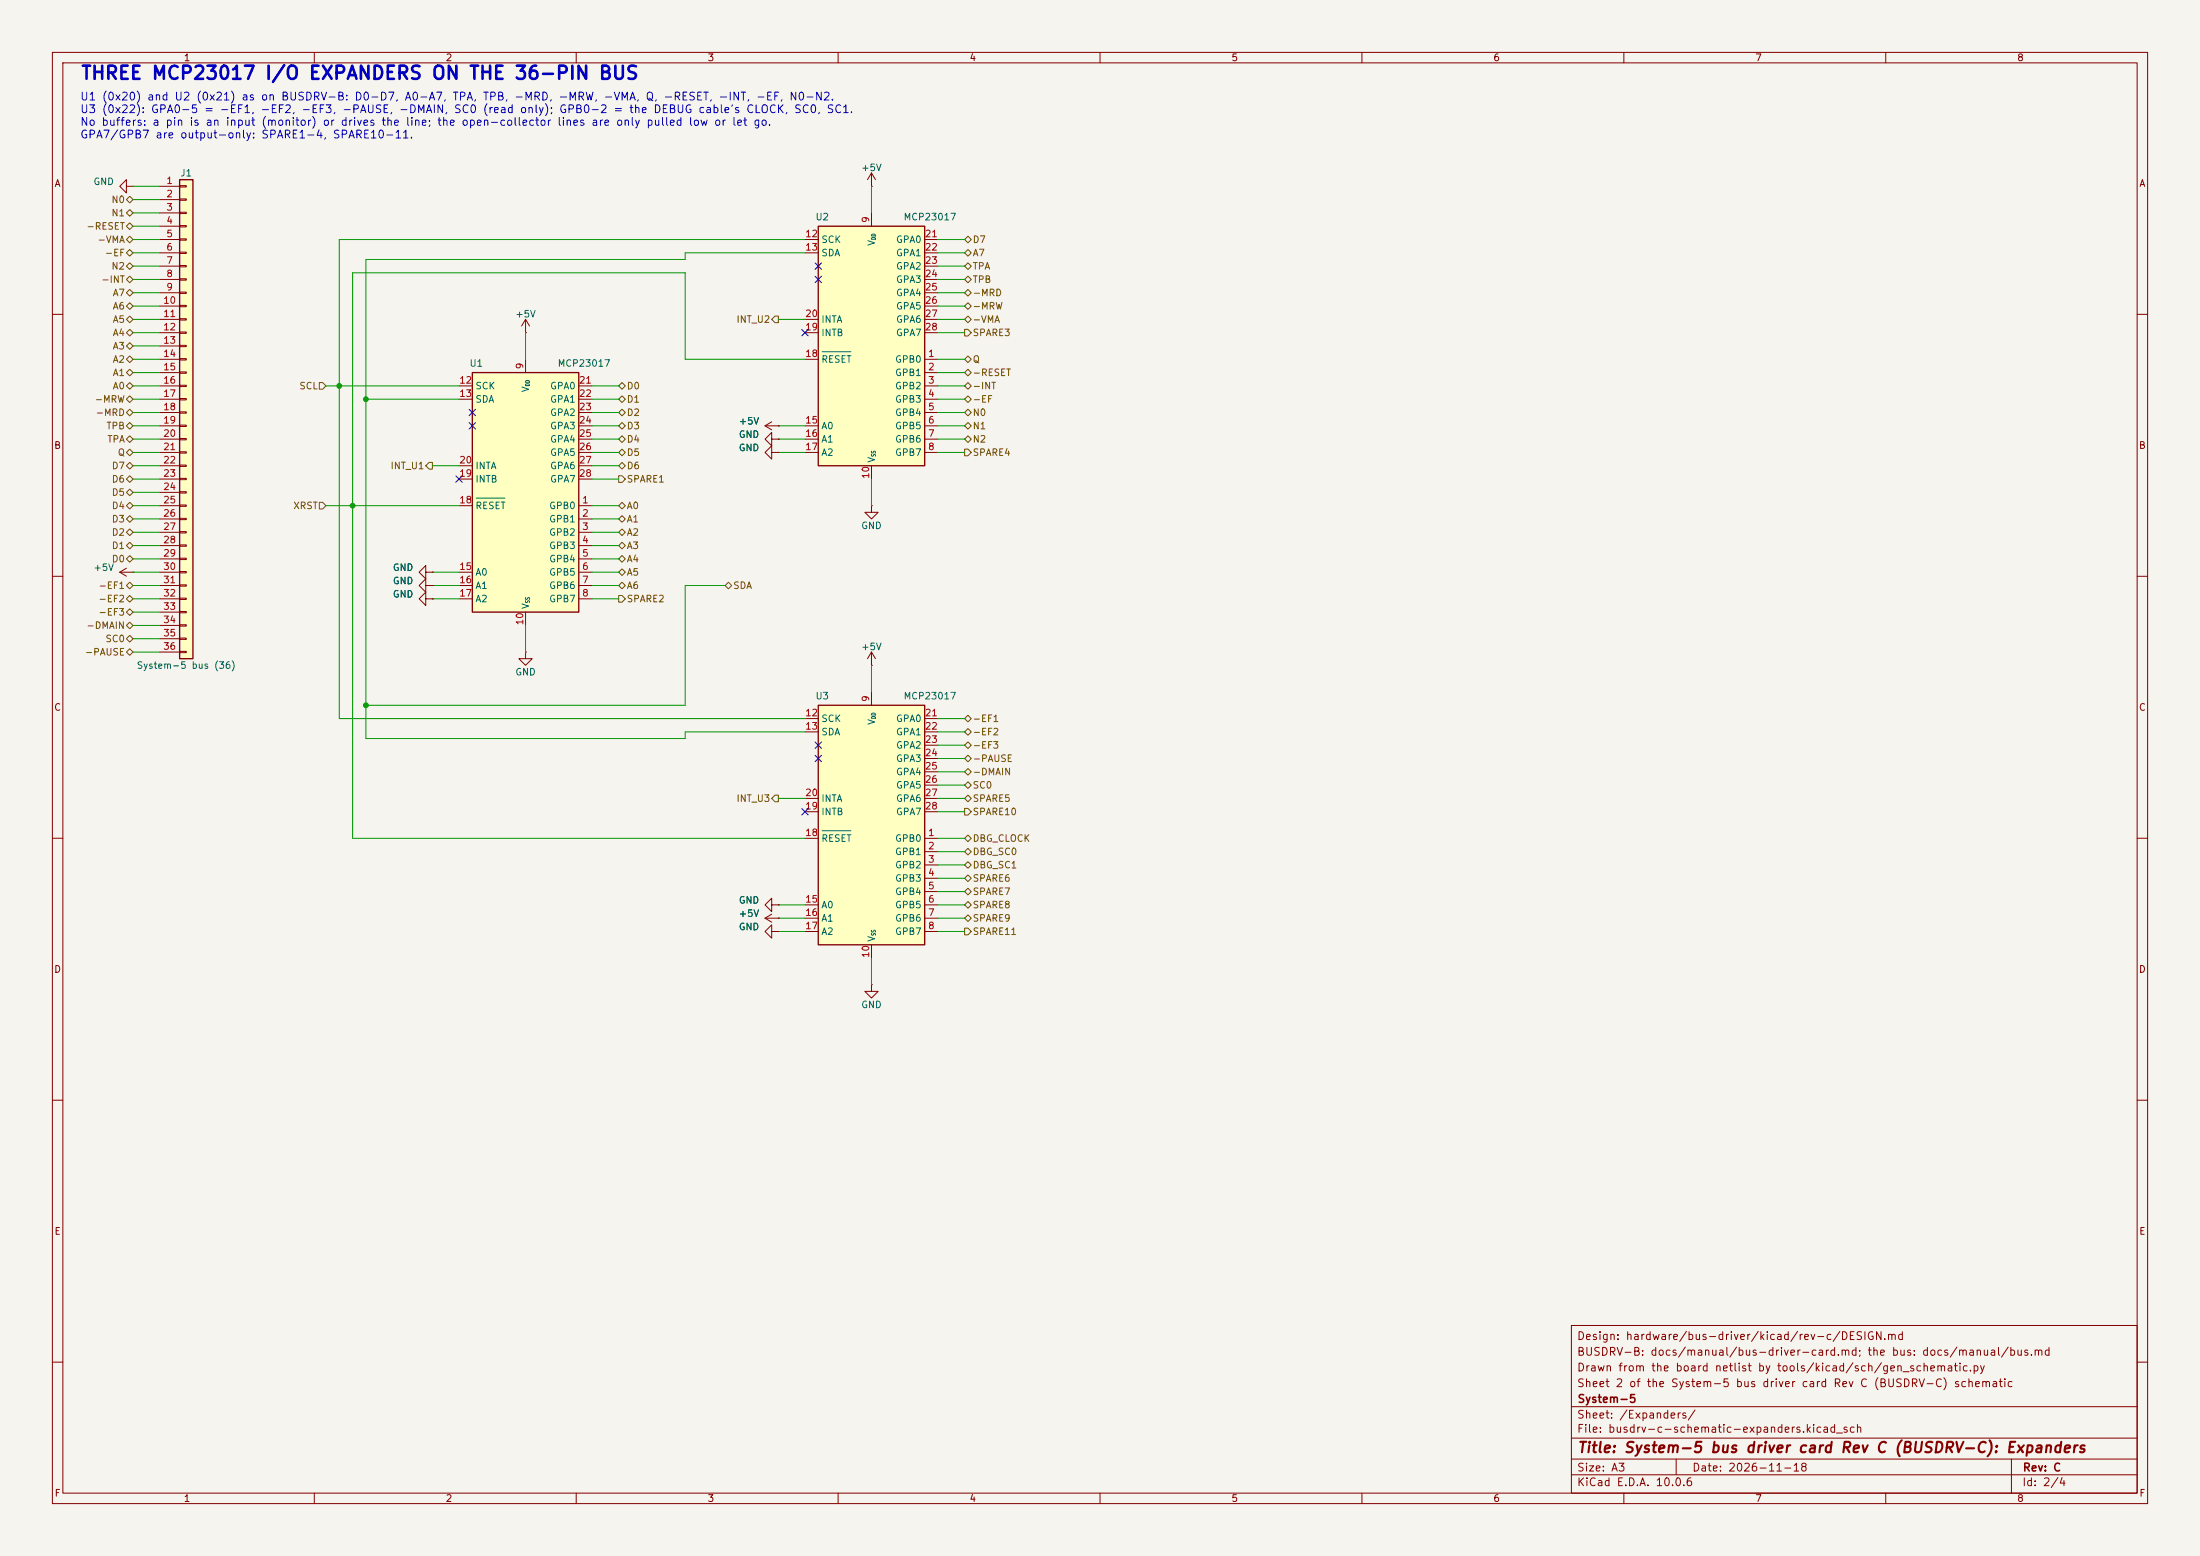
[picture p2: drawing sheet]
<svg xmlns="http://www.w3.org/2000/svg" width="420mm" height="297mm" viewBox="0 0 420 297" stroke-linecap="round" stroke-linejoin="round" font-family="sans-serif">
<path d="M0 0h420v297h-420z" fill="#f5f4ef" stroke="#f5f4ef" stroke-width=".19"/>
<g fill="none" stroke="#840000" stroke-width=".19">
<path d="M10 10h400v277h-400zM12 12h396v273h-396zM60 10v2M110 10v2M160 10v2M210 10v2M260 10v2M310 10v2M360 10v2M166.4 35.6h.1M166.4 33l-.8 1.3M166.4 33l.7 1.3"/>
<path d="M166.4 33v2.6M10 60h2M408 60h2M10 110h2M408 110h2M166.4 127h.1M166.4 124.5v2.5M166.4 124.5l-.8 1.2M166.4 124.5l.7 1.2M10 160h2M408 160h2M10 210h2"/>
<path d="M408 210h2M300 253h108v32h-108zM10 260h2M300 278.5h108M300 274.5h108M300 268.5h108M320 278.5v3M384 278.5v6.5M408 260h2M60 285v2M110 285v2M160 285v2"/>
<path d="M210 285v2M260 285v2M300 281.5h108M310 285v2M360 285v2"/>
</g>
<path d="M156.2 134.6h20.3v45.7h-20.3z" fill="#ffffc2"/>
<path d="M156.2 134.6h20.3v45.7h-20.3z" fill="none" stroke="#840000" stroke-width=".25"/>
<g fill="none" stroke="#840000" stroke-width=".19">
<path d="M166.4 96.5v1.3h1.2l-1.2 1.3-1.3-1.3h1.3M166.4 96.5h.1M153.7 137.2h2.5M153.7 139.7h2.5M166.4 132.1v2.5M176.5 137.2h2.6M176.5 139.7h2.6M153.7 154.9h2.5M153.7 152.4h2.5M176.5 154.9h2.6M176.5 152.4h2.6M176.5 142.2h2.6"/>
<path d="M176.5 144.8h2.6M176.5 147.3h2.6M176.5 149.9h2.6M146 175.3h2.6M146 175.3l1.3 .7M147.3 177.8v-1.3l-1.3 1.3 1.3 1.3v-1.3h1.3M147.3 172.7v-1.2l-1.3 1.2 1.3 1.3v-1.3h1.3M147.3 174.5l-1.3 .8M148.6 177.8h.1M148.6 175.3h.1M148.6 172.7h.1M153.7 160h2.5"/>
<path d="M153.7 172.7h2.5M153.7 175.3h2.5M153.7 177.8h2.5M176.5 160h2.6M176.5 162.6h2.6M176.5 165.1h2.6M176.5 167.6h2.6M176.5 170.2h2.6M176.5 172.7h2.6M176.5 175.3h2.6M176.5 177.8h2.6M166.4 188v1.2h1.2l-1.2 1.3-1.3-1.3h1.3"/>
<path d="M166.4 188h.1M166.4 180.3v2.6"/>
</g>
<path d="M156.9 158.6h5.5" fill="none" stroke="#006464" stroke-width=".19"/>
<path d="M156.2 43.2h20.3v45.7h-20.3z" fill="#ffffc2"/>
<path d="M156.2 43.2h20.3v45.7h-20.3z" fill="none" stroke="#840000" stroke-width=".25"/>
<g fill="none" stroke="#840000" stroke-width=".19">
<path d="M153.7 45.7h2.5M153.7 48.3h2.5M166.4 40.6v2.6M176.5 45.7h2.6M176.5 48.3h2.6M176.5 50.8h2.6M176.5 53.3h2.6M176.5 55.9h2.6M176.5 58.4h2.6M100.3 63.5h.1M100.3 61l-.7 1.2M100.3 61l.8 1.2"/>
<path d="M100.3 61v2.5M153.7 68.6h2.5M153.7 63.5h2.5M153.7 61h2.5M176.5 68.6h2.6M176.5 71.1h2.6M176.5 73.7h2.6M176.5 76.2h2.6M176.5 78.7h2.6M176.5 63.5h2.6M176.5 61h2.6M146 81.3h2.6"/>
<path d="M146 81.3l1.3 .7M147.3 83.8v-1.2l-1.3 1.2 1.3 1.3v-1.3h1.3M147.3 86.4v-1.3l-1.3 1.3 1.3 1.2v-1.2h1.3M147.3 80.5l-1.3 .8M148.6 83.8h.1M148.6 86.4h.1M148.6 81.3h.1M153.7 81.3h2.5M153.7 83.8h2.5M153.7 86.4h2.5M166.4 88.9v2.5M176.5 81.3h2.6"/>
<path d="M176.5 83.8h2.6M176.5 86.4h2.6M100.3 124.5v1.2h1.3l-1.3 1.3-1.2-1.3h1.2M100.3 124.5h.1"/>
</g>
<path d="M156.9 67.1h5.5" fill="none" stroke="#006464" stroke-width=".19"/>
<path d="M90.2 71.1h20.3v45.7h-20.3z" fill="#ffffc2"/>
<path d="M90.2 71.1h20.3v45.7h-20.3z" fill="none" stroke="#840000" stroke-width=".25"/>
<g fill="none" stroke="#840000" stroke-width=".19">
<path d="M87.6 73.7h2.6M87.6 76.2h2.6M100.3 68.6v2.5M110.5 73.7h2.5M110.5 76.2h2.5M110.5 78.7h2.5M87.6 96.5h2.6M87.6 91.4h2.6M87.6 88.9h2.6M110.5 96.5h2.5M110.5 99.1h2.5M110.5 91.4h2.5"/>
<path d="M110.5 88.9h2.5M110.5 81.3h2.5M110.5 83.8h2.5M110.5 86.4h2.5M81.3 114.3v-1.3l-1.3 1.3 1.3 1.3v-1.3h1.2M81.3 109.2v-1.2l-1.3 1.2 1.3 1.3v-1.3h1.2M81.3 111.8v-1.3l-1.3 1.3 1.3 1.2v-1.2h1.2M82.5 114.3h.1M82.5 109.2h.1M82.5 111.8h.1M87.6 109.2h2.6M87.6 111.8h2.6"/>
<path d="M87.6 114.3h2.6M100.3 116.8v2.6M110.5 101.6h2.5M110.5 104.1h2.5M110.5 106.7h2.5M110.5 109.2h2.5M110.5 111.8h2.5M110.5 114.3h2.5"/>
</g>
<path d="M90.9 95.1h5.5" fill="none" stroke="#006464" stroke-width=".19"/>
<path d="M34.3 34.3h2.5v91.4h-2.5z" fill="#ffffc2"/>
<path d="M34.3 34.3h2.5v91.4h-2.5z" fill="none" stroke="#840000" stroke-width=".25"/>
<g fill="none" stroke="#840000" stroke-width=".19">
<path d="M24.1 35.6v-1.3l-1.2 1.3 1.2 1.2v-1.2h1.3M25.4 35.6h.1M30.5 35.6h3.8M30.5 38.1h3.8M34.3 35.4h1.3v.3h-1.3zM34.3 38h1.3v.2h-1.3zM30.5 40.6h3.8M30.5 43.2h3.8M30.5 45.7h3.8M30.5 48.3h3.8M30.5 50.8h3.8M30.5 53.3h3.8"/>
<path d="M30.5 55.9h3.8M30.5 58.4h3.8M34.3 40.5h1.3v.3h-1.3zM34.3 43.1h1.3v.2h-1.3zM34.3 45.6h1.3v.2h-1.3zM34.3 48.1h1.3v.3h-1.3zM34.3 50.7h1.3v.2h-1.3zM34.3 53.2h1.3v.3h-1.3zM34.3 55.8h1.3v.2h-1.3zM34.3 58.3h1.3v.2h-1.3zM30.5 61h3.8M30.5 63.5h3.8"/>
<path d="M30.5 66h3.8M30.5 68.6h3.8M30.5 71.1h3.8M30.5 73.7h3.8M30.5 76.2h3.8M30.5 78.7h3.8M34.3 60.8h1.3v.3h-1.3zM34.3 63.4h1.3v.2h-1.3zM34.3 65.9h1.3v.3h-1.3zM34.3 68.5h1.3v.2h-1.3zM34.3 71h1.3v.2h-1.3zM34.3 73.5h1.3v.3h-1.3z"/>
<path d="M34.3 76.1h1.3v.2h-1.3zM34.3 78.6h1.3v.3h-1.3zM30.5 81.3h3.8M30.5 83.8h3.8M30.5 86.4h3.8M30.5 88.9h3.8M30.5 91.4h3.8M30.5 94h3.8M30.5 96.5h3.8M30.5 99.1h3.8M34.3 81.2h1.3v.2h-1.3zM34.3 83.7h1.3v.2h-1.3z"/>
<path d="M34.3 86.2h1.3v.3h-1.3zM34.3 88.8h1.3v.2h-1.3zM34.3 91.3h1.3v.3h-1.3zM34.3 93.9h1.3v.2h-1.3zM34.3 96.4h1.3v.2h-1.3zM34.3 98.9h1.3v.3h-1.3zM148.6 81.3h.1M148.6 86.4h.1M148.6 83.8h.1M22.9 109.2h2.5M22.9 109.2l1.2 .8M24.1 108.5l-1.2 .7"/>
<path d="M25.4 109.2h.1M30.5 101.6h3.8M30.5 104.1h3.8M30.5 106.7h3.8M30.5 109.2h3.8M30.5 111.8h3.8M30.5 114.3h3.8M30.5 116.8h3.8M30.5 119.4h3.8M34.3 101.5h1.3v.2h-1.3zM34.3 104h1.3v.3h-1.3zM34.3 106.6h1.3v.2h-1.3z"/>
<path d="M34.3 109.1h1.3v.2h-1.3zM34.3 111.6h1.3v.3h-1.3zM34.3 114.2h1.3v.2h-1.3zM34.3 116.7h1.3v.3h-1.3zM34.3 119.3h1.3v.2h-1.3zM82.5 111.8h.1M82.5 109.2h.1M82.5 114.3h.1M30.5 121.9h3.8M30.5 124.5h3.8M34.3 121.8h1.3v.2h-1.3zM34.3 124.3h1.3v.3h-1.3z"/>
<path d="M148.6 172.7h.1M148.6 175.3h.1M148.6 177.8h.1"/>
</g>
<g fill="none" stroke="#725600" stroke-width=".19">
<path d="M24.1 38.1l.7-.6 .6 .6-.6 .6zM24.1 40.6l.7-.6 .6 .6-.6 .7zM24.1 45.7l.7-.6 .6 .6-.6 .7zM24.1 48.3l.7-.7 .6 .7-.6 .6zM24.1 50.8l.7-.6 .6 .6-.6 .6zM24.1 53.3l.7-.6 .6 .6-.6 .7zM24.1 55.9l.7-.7 .6 .7-.6 .6zM24.1 58.4l.7-.6 .6 .6-.6 .7zM24.8 42.5l.6 .7-.6 .6-.7-.6zM184.1 48.3l.7-.7 .6 .7-.6 .6zM184.1 45.7l.7-.6 .6 .6-.6 .7zM184.1 58.4l.7-.6 .6 .6-.6 .7z"/>
<path d="M184.1 55.9l.7-.7 .6 .7-.6 .6zM184.1 53.3l.7-.6 .6 .6-.6 .7zM184.1 50.8l.7-.6 .6 .6-.6 .6zM24.1 71.1l.7-.6 .6 .6-.6 .7zM24.1 68.6l.7-.7 .6 .7-.6 .6zM24.1 76.2l.7-.6 .6 .6-.6 .6zM24.1 78.7l.7-.6 .6 .6-.6 .7zM24.1 66l.7-.6 .6 .6-.6 .7zM24.1 73.7l.7-.7 .6 .7-.6 .6zM24.1 61l.7-.7 .6 .7-.6 .6zM24.8 62.9l.6 .6-.6 .6-.7-.6zM61 73h.6l.6 .7-.6 .6h-.6z"/>
<path d="M118.1 78.7l.6-.6 .7 .6-.7 .7zM118.1 76.2l.6-.6 .7 .6-.7 .6zM118.1 73.7l.6-.7 .7 .7-.7 .6zM148 60.3h.6v1.3h-.6l-.7-.6zM184.1 68.6l.7-.7 .6 .7-.6 .6zM184.1 62.9h.7l.6 .6-.6 .6h-.7zM184.1 61l.7-.7 .6 .7-.6 .6zM184.1 78.7l.7-.6 .6 .6-.6 .7zM184.1 76.2l.7-.6 .6 .6-.6 .6zM184.1 73.7l.7-.7 .6 .7-.6 .6zM184.1 71.1l.7-.6 .6 .6-.6 .7zM24.1 81.3l.7-.7 .6 .7-.6 .6z"/>
<path d="M24.1 86.4l.7-.7 .6 .7-.6 .6zM24.1 88.9l.7-.6 .6 .6-.6 .6zM24.1 91.4l.7-.6 .6 .6-.6 .7zM24.1 94l.7-.7 .6 .7-.6 .6zM24.1 96.5l.7-.6 .6 .6-.6 .7zM24.1 99.1l.7-.7 .6 .7-.6 .6zM24.8 83.2l.6 .6-.6 .7-.7-.7zM61 95.9h.6l.6 .6-.6 .7h-.6zM81.9 88.3h.6v1.2h-.6l-.6-.6zM118.1 96.5l.6-.6 .7 .6-.7 .7zM118.1 90.8h.6l.7 .6-.7 .7h-.6zM118.1 81.3l.6-.7 .7 .7-.7 .6z"/>
<path d="M118.1 88.9l.6-.6 .7 .6-.7 .6zM118.1 86.4l.6-.7 .7 .7-.7 .6zM118.1 99.1l.6-.7 .7 .7-.7 .6zM118.7 83.2l.7 .6-.7 .7-.6-.7zM184.1 85.7h.7l.6 .7-.6 .6h-.7zM184.1 81.3l.7-.7 .6 .7-.6 .6zM184.8 83.2l.6 .6-.6 .7-.7-.7zM24.1 106.7l.7-.7 .6 .7-.6 .6zM24.1 114.3l.7-.6 .6 .6-.6 .6zM24.1 111.8l.7-.7 .6 .7-.6 .6zM24.1 116.8l.7-.6 .6 .6-.6 .7zM24.1 119.4l.7-.7 .6 .7-.6 .6z"/>
<path d="M24.1 101.6l.7-.6 .6 .6-.6 .6zM24.1 104.1l.7-.6 .6 .6-.6 .7zM118.1 113.7h.6l.7 .6-.7 .6h-.6zM118.1 111.8l.6-.7 .7 .7-.7 .6zM118.1 109.2l.6-.6 .7 .6-.7 .7zM118.1 106.7l.6-.7 .7 .7-.7 .6zM118.1 104.1l.6-.6 .7 .6-.7 .7zM118.1 101.6l.6-.6 .7 .6-.7 .6zM138.4 111.8l.7-.7 .6 .7-.6 .6zM24.1 121.9l.7-.6 .6 .6-.6 .7zM24.8 123.8l.6 .7-.6 .6-.7-.6zM184.1 139.7l.7-.6 .6 .6-.6 .6z"/>
<path d="M184.1 137.2l.7-.7 .6 .7-.6 .6zM148 151.8h.6v1.2h-.6l-.7-.6zM184.1 149.9l.7-.7 .6 .7-.6 .6zM184.1 147.3l.7-.6 .6 .6-.6 .7zM184.1 144.8l.7-.7 .6 .7-.6 .6zM184.1 142.2l.7-.6 .6 .6-.6 .7zM184.1 154.3h.7l.6 .6-.6 .7h-.7zM184.1 152.4l.7-.6 .6 .6-.6 .6zM184.1 177.2h.7l.6 .6-.6 .6h-.7zM184.1 175.3l.7-.7 .6 .7-.6 .6zM184.1 170.2l.7-.7 .6 .7-.6 .6zM184.1 167.6l.7-.6 .6 .6-.6 .7z"/>
<path d="M184.1 162.6l.7-.7 .6 .7-.6 .6zM184.1 160l.7-.6 .6 .6-.6 .7zM184.8 172.1l.6 .6-.6 .7-.7-.7zM184.8 164.5l.6 .6-.6 .6-.7-.6z"/>
</g>
<g fill="none" stroke="#009600" stroke-width=".19">
<path d="M25.4 35.6h5.1M25.4 38.1h5.1M166.4 35.6v5M25.4 45.7h5.1M25.4 48.3h5.1M25.4 58.4h5.1M25.4 55.9h5.1M25.4 50.8h5.1M25.4 53.3h5.1M25.4 43.2h5.1M25.4 40.6h5.1M153.7 45.7h-88.9v91.5h88.9"/>
<path d="M153.7 48.3h-22.9v1.2h-61v91.5h61v-1.3h22.9M179.1 45.7h5M179.1 48.3h5M179.1 58.4h5M179.1 55.9h5M179.1 50.8h5M179.1 53.3h5M25.4 73.7h5.1M25.4 68.6h5.1M25.4 78.7h5.1M25.4 76.2h5.1M25.4 61h5.1"/>
<path d="M25.4 63.5h5.1M25.4 66h5.1M25.4 71.1h5.1M62.2 73.7h25.4M69.8 76.2h17.8M100.3 63.5v5.1M113 73.7h5.1M113 78.7h5.1M113 76.2h5.1M148.6 61h5.1M153.7 68.6h-22.9v-16.5h-63.5v107.9h86.4M179.1 73.7h5"/>
<path d="M179.1 68.6h5M179.1 78.7h5M179.1 76.2h5M179.1 61h5M179.1 63.5h5M179.1 71.1h5M25.4 96.5h5.1M25.4 88.9h5.1M25.4 86.4h5.1M25.4 83.8h5.1M25.4 81.3h5.1M25.4 91.4h5.1"/>
<path d="M25.4 99.1h5.1M25.4 94h5.1M62.2 96.5h25.4M82.5 88.9h5.1M113 96.5h5.1M113 88.9h5.1M113 86.4h5.1M113 83.8h5.1M113 81.3h5.1M113 91.4h5.1M113 99.1h5.1M148.6 86.4h5.1"/>
<path d="M148.6 83.8h5.1M148.6 81.3h5.1M166.4 91.4v5.1M179.1 86.4h5M179.1 83.8h5M179.1 81.3h5M25.4 104.1h5.1M25.4 106.7h5.1M25.4 109.2h5.1M25.4 111.8h5.1M25.4 114.3h5.1M25.4 101.6h5.1"/>
<path d="M25.4 119.4h5.1M25.4 116.8h5.1M82.5 109.2h5.1M82.5 111.8h5.1M82.5 114.3h5.1M100.3 119.4v5.1M113 104.1h5.1M113 106.7h5.1M113 109.2h5.1M113 111.8h5.1M113 114.3h5.1M113 101.6h5.1"/>
<path d="M138.4 111.8h-7.6v22.8h-61M25.4 121.9h5.1M25.4 124.5h5.1M166.4 127v5.1M179.1 139.7h5M179.1 137.2h5M148.6 152.4h5.1M179.1 142.2h5M179.1 152.4h5M179.1 154.9h5M179.1 147.3h5M179.1 149.9h5"/>
<path d="M179.1 144.8h5M148.6 172.7h5.1M148.6 175.3h5.1M148.6 177.8h5.1M179.1 160h5M179.1 162.6h5M179.1 165.1h5M179.1 167.6h5M179.1 170.2h5M179.1 172.7h5M179.1 175.3h5M179.1 177.8h5"/>
<path d="M166.4 182.9v5.1"/>
</g>
<g fill="none" stroke="#000084" stroke-width=".19">
<path d="M155.6 50.2l1.2 1.2M155.6 52.7l1.2 1.2M156.8 50.2l-1.2 1.2M156.8 52.7l-1.2 1.2M89.6 78.1l1.2 1.2M90.8 78.1l-1.2 1.2M153.1 62.9l1.2 1.2M154.3 62.9l-1.2 1.2M87 90.8l1.2 1.2M88.2 90.8l-1.2 1.2M89.6 80.7l1.2 1.2M90.8 80.7l-1.2 1.2"/>
<path d="M153.1 154.3l1.2 1.2M154.3 154.3l-1.2 1.2M155.6 144.2l1.2 1.2M155.6 141.6l1.2 1.2M156.8 144.2l-1.2 1.2M156.8 141.6l-1.2 1.2"/>
</g>
<g fill="#009600" stroke="#009600" stroke-width=".19">
<circle cx="69.8" cy="134.6" r=".46"/>
<circle cx="64.8" cy="73.7" r=".46"/>
<circle cx="69.8" cy="76.2" r=".46"/>
<circle cx="67.3" cy="96.5" r=".46"/>
</g>
<text font-size="2.5" fill="#0000c2" x="15.3" y="15.8">THREE MCP23017 I/O EXPANDERS ON THE 36-PIN BUS</text>
<text font-size="2" fill="#840000" x="301" y="277.8">Title: System-5 bus driver card Rev C (BUSDRV-C): Expanders</text>
<g font-size="1.5" fill="#0000c2">
<text x="15.2" y="19.5">U1 (0x20) and U2 (0x21) as on BUSDRV-B: D0-D7, A0-A7, TPA, TPB, -MRD, -MRW, -VMA, Q, -RESET, -INT, -EF, N0-N2.</text>
<text x="15.2" y="22">U3 (0x22): GPA0-5 = -EF1, -EF2, -EF3, -PAUSE, -DMAIN, SC0 (read only); GPB0-2 = the DEBUG cable's CLOCK, SC0, SC1.</text>
<text x="15.2" y="24.4">No buffers: a pin is an input (monitor) or drives the line; the open-collector lines are only pulled low or let go.</text>
<text x="15.2" y="26.8">GPA7/GPB7 are output-only: SPARE1-4, SPARE10-11.</text>
</g>
<g font-size="1.5" fill="#840000">
<text x="300.9" y="256.1">Design: hardware/bus-driver/kicad/rev-c/DESIGN.md</text>
<text x="300.9" y="262.1">Drawn from the board netlist by tools/kicad/sch/gen_schematic.py</text>
<text x="300.9" y="259.1">BUSDRV-B: docs/manual/bus-driver-card.md; the bus: docs/manual/bus.md</text>
<text x="300.9" y="265.1">Sheet 2 of the System-5 bus driver card Rev C (BUSDRV-C) schematic</text>
<text x="301" y="268.1">System-5</text>
<text x="300.9" y="273.8">File: busdrv-c-schematic-expanders.kicad_sch</text>
<text x="300.9" y="271.1">Sheet: /Expanders/</text>
<text x="300.9" y="281.2">Size: A3</text>
<text x="322.9" y="281.2">Date: 2026-11-18</text>
<text x="386" y="281.2">Rev: C</text>
<text x="300.9" y="284">KiCad E.D.A. 10.0.6</text>
<text x="385.9" y="284">Id: 2/4</text>
</g>
<g font-size="1.3" fill="#840000">
<text x="35" y="12">1</text>
<text x="85" y="12">2</text>
<text x="135" y="12">3</text>
<text x="185" y="12">4</text>
<text x="235" y="12">5</text>
<text x="285" y="12">6</text>
<text x="335" y="12">7</text>
<text x="385" y="12">8</text>
<text x="10.3" y="36">A</text>
<text x="408.3" y="36">A</text>
<text x="10.2" y="86">B</text>
<text x="408.2" y="86">B</text>
<text x="10.2" y="136">C</text>
<text x="408.2" y="136">C</text>
<text x="10.2" y="186">D</text>
<text x="408.2" y="186">D</text>
<text x="10.3" y="236">E</text>
<text x="408.3" y="236">E</text>
<text x="10.3" y="286">F</text>
<text x="35" y="287">1</text>
<text x="85" y="287">2</text>
<text x="135" y="287">3</text>
<text x="185" y="287">4</text>
<text x="235" y="287">5</text>
<text x="285" y="287">6</text>
<text x="335" y="287">7</text>
<text x="385" y="287">8</text>
<text x="408.3" y="286">F</text>
</g>
<g font-size="1.3" fill="#006464">
<text x="17.7" y="35.6">GND</text>
<text x="34.3" y="34">J1</text>
<text x="164.3" y="33">+5V</text>
<text x="155.6" y="42.4">U2</text>
<text x="156.7" y="46.7">SCK</text>
<text x="167.3" y="47" transform="rotate(-90 167.3 47)">V</text>
<text x="171" y="46.7">GPA0</text>
<text x="172.4" y="42.4">MCP23017</text>
<text x="156.7" y="49.2">SDA</text>
<text x="171" y="49.2">GPA1</text>
<text x="171" y="51.8">GPA2</text>
<text x="171" y="54.3">GPA3</text>
<text x="171" y="56.8">GPA4</text>
<text x="171" y="59.4">GPA5</text>
<text x="98.3" y="60.9">+5V</text>
<text x="156.7" y="64.5">INTB</text>
<text x="156.7" y="61.9">INTA</text>
<text x="171" y="61.9">GPA6</text>
<text x="171" y="64.5">GPA7</text>
<text x="89.5" y="70.3">U1</text>
<text x="106.4" y="70.3">MCP23017</text>
<text x="156.7" y="69.5">RESET</text>
<text x="170.8" y="69.5">GPB0</text>
<text x="90.7" y="74.6">SCK</text>
<text x="90.7" y="77.2">SDA</text>
<text x="101.3" y="75" transform="rotate(-90 101.3 75)">V</text>
<text x="104.9" y="74.6">GPA0</text>
<text x="104.9" y="77.2">GPA1</text>
<text x="170.8" y="72.1">GPB1</text>
<text x="170.8" y="74.6">GPB2</text>
<text x="170.8" y="77.2">GPB3</text>
<text x="104.9" y="79.7">GPA2</text>
<text x="104.9" y="82.2">GPA3</text>
<text x="140.9" y="83.9">GND</text>
<text x="140.9" y="81.3">+5V</text>
<text x="156.7" y="82.2">A0</text>
<text x="170.8" y="79.7">GPB4</text>
<text x="170.8" y="82.2">GPB5</text>
<text x="90.7" y="89.9">INTA</text>
<text x="104.9" y="84.8">GPA4</text>
<text x="104.9" y="87.3">GPA5</text>
<text x="104.9" y="89.9">GPA6</text>
<text x="140.9" y="86.4">GND</text>
<text x="156.7" y="84.8">A1</text>
<text x="156.7" y="87.3">A2</text>
<text x="167.3" y="88.4" transform="rotate(-90 167.3 88.4)">V</text>
<text x="170.8" y="84.8">GPB6</text>
<text x="170.8" y="87.3">GPB7</text>
<text x="90.7" y="92.4">INTB</text>
<text x="104.9" y="92.4">GPA7</text>
<text x="90.7" y="97.5">RESET</text>
<text x="104.7" y="97.5">GPB0</text>
<text x="104.7" y="100">GPB1</text>
<text x="164.3" y="101.3">GND</text>
<text x="104.7" y="102.6">GPB2</text>
<text x="104.7" y="105.1">GPB3</text>
<text x="104.7" y="107.6">GPB4</text>
<text x="17.7" y="109.3">+5V</text>
<text x="74.9" y="109.3">GND</text>
<text x="74.9" y="111.8">GND</text>
<text x="90.7" y="110.2">A0</text>
<text x="90.7" y="112.7">A1</text>
<text x="104.7" y="110.2">GPB5</text>
<text x="104.7" y="112.7">GPB6</text>
<text x="74.9" y="114.4">GND</text>
<text x="90.7" y="115.3">A2</text>
<text x="101.3" y="116.4" transform="rotate(-90 101.3 116.4)">V</text>
<text x="104.7" y="115.3">GPB7</text>
<text x="164.3" y="124.4">+5V</text>
<text x="26" y="128">System-5 bus (36)</text>
<text x="98.3" y="129.2">GND</text>
<text x="155.6" y="133.8">U3</text>
<text x="172.4" y="133.8">MCP23017</text>
<text x="156.7" y="138.1">SCK</text>
<text x="156.7" y="140.7">SDA</text>
<text x="167.3" y="138.5" transform="rotate(-90 167.3 138.5)">V</text>
<text x="171" y="138.1">GPA0</text>
<text x="171" y="140.7">GPA1</text>
<text x="171" y="143.2">GPA2</text>
<text x="171" y="145.7">GPA3</text>
<text x="171" y="148.3">GPA4</text>
<text x="156.7" y="155.9">INTB</text>
<text x="156.7" y="153.4">INTA</text>
<text x="171" y="150.8">GPA5</text>
<text x="171" y="153.4">GPA6</text>
<text x="171" y="155.9">GPA7</text>
<text x="156.7" y="161">RESET</text>
<text x="170.8" y="161">GPB0</text>
<text x="170.8" y="163.5">GPB1</text>
<text x="170.8" y="166.1">GPB2</text>
<text x="140.9" y="172.8">GND</text>
<text x="156.7" y="173.7">A0</text>
<text x="170.8" y="168.6">GPB3</text>
<text x="170.8" y="171.1">GPB4</text>
<text x="170.8" y="173.7">GPB5</text>
<text x="140.9" y="177.9">GND</text>
<text x="140.9" y="175.3">+5V</text>
<text x="156.7" y="176.2">A1</text>
<text x="156.7" y="178.8">A2</text>
<text x="167.3" y="179.9" transform="rotate(-90 167.3 179.9)">V</text>
<text x="170.8" y="176.2">GPB6</text>
<text x="170.8" y="178.8">GPB7</text>
<text x="164.3" y="192.7">GND</text>
</g>
<g font-size="1.3" fill="#a90000">
<text x="31.7" y="35.4">1</text>
<text x="31.7" y="38">2</text>
<text x="31.7" y="40.5">3</text>
<text x="31.7" y="43">4</text>
<text x="31.7" y="45.6">5</text>
<text x="153.6" y="45.6">12</text>
<text x="166.2" y="42.6" transform="rotate(-90 166.2 42.6)">9</text>
<text x="176.5" y="45.6">21</text>
<text x="31.7" y="48.1">6</text>
<text x="31.7" y="50.7">7</text>
<text x="31.7" y="53.2">8</text>
<text x="153.6" y="48.1">13</text>
<text x="176.5" y="48.1">22</text>
<text x="176.5" y="50.7">23</text>
<text x="176.5" y="53.2">24</text>
<text x="31" y="58.3">10</text>
<text x="31.7" y="55.7">9</text>
<text x="176.5" y="55.7">25</text>
<text x="176.5" y="58.3">26</text>
<text x="31" y="60.8">11</text>
<text x="31" y="63.4">12</text>
<text x="31" y="65.9">13</text>
<text x="153.6" y="63.4">19</text>
<text x="153.6" y="60.8">20</text>
<text x="176.5" y="60.8">27</text>
<text x="176.5" y="63.4">28</text>
<text x="31" y="68.4">14</text>
<text x="31" y="71">15</text>
<text x="100.2" y="70.6" transform="rotate(-90 100.2 70.6)">9</text>
<text x="153.6" y="68.4">18</text>
<text x="177.1" y="68.4">1</text>
<text x="177.1" y="71">2</text>
<text x="31" y="73.5">16</text>
<text x="31" y="76.1">17</text>
<text x="87.6" y="73.5">12</text>
<text x="87.6" y="76.1">13</text>
<text x="110.4" y="73.5">21</text>
<text x="110.4" y="76.1">22</text>
<text x="177.1" y="73.5">3</text>
<text x="177.1" y="76.1">4</text>
<text x="31" y="78.6">18</text>
<text x="31" y="81.1">19</text>
<text x="31" y="83.7">20</text>
<text x="110.4" y="78.6">23</text>
<text x="110.4" y="81.1">24</text>
<text x="110.4" y="83.7">25</text>
<text x="153.6" y="81.1">15</text>
<text x="153.6" y="83.7">16</text>
<text x="177.1" y="78.6">5</text>
<text x="177.1" y="81.1">6</text>
<text x="177.1" y="83.7">7</text>
<text x="31" y="86.2">21</text>
<text x="31" y="88.8">22</text>
<text x="87.6" y="88.8">20</text>
<text x="110.4" y="86.2">26</text>
<text x="110.4" y="88.8">27</text>
<text x="153.6" y="86.2">17</text>
<text x="177.1" y="86.2">8</text>
<text x="31" y="91.3">23</text>
<text x="31" y="93.8">24</text>
<text x="87.6" y="91.3">19</text>
<text x="110.4" y="91.3">28</text>
<text x="166.2" y="91.5" transform="rotate(-90 166.2 91.5)">10</text>
<text x="31" y="96.4">25</text>
<text x="31" y="98.9">26</text>
<text x="31" y="101.5">27</text>
<text x="87.6" y="96.4">18</text>
<text x="111" y="96.4">1</text>
<text x="111" y="98.9">2</text>
<text x="111" y="101.5">3</text>
<text x="31" y="104">28</text>
<text x="31" y="106.5">29</text>
<text x="111" y="104">4</text>
<text x="111" y="106.5">5</text>
<text x="31" y="109.1">30</text>
<text x="31" y="111.6">31</text>
<text x="87.6" y="109.1">15</text>
<text x="87.6" y="111.6">16</text>
<text x="111" y="109.1">6</text>
<text x="111" y="111.6">7</text>
<text x="31" y="114.2">32</text>
<text x="31" y="116.7">33</text>
<text x="31" y="119.2">34</text>
<text x="87.6" y="114.2">17</text>
<text x="100.2" y="119.4" transform="rotate(-90 100.2 119.4)">10</text>
<text x="111" y="114.2">8</text>
<text x="31" y="121.8">35</text>
<text x="31" y="124.3">36</text>
<text x="153.6" y="137">12</text>
<text x="166.2" y="134.1" transform="rotate(-90 166.2 134.1)">9</text>
<text x="176.5" y="137">21</text>
<text x="153.6" y="139.6">13</text>
<text x="176.5" y="139.6">22</text>
<text x="176.5" y="142.1">23</text>
<text x="176.5" y="144.6">24</text>
<text x="176.5" y="147.2">25</text>
<text x="176.5" y="149.7">26</text>
<text x="153.6" y="154.8">19</text>
<text x="153.6" y="152.3">20</text>
<text x="176.5" y="152.3">27</text>
<text x="176.5" y="154.8">28</text>
<text x="153.6" y="159.9">18</text>
<text x="177.1" y="159.9">1</text>
<text x="177.1" y="162.4">2</text>
<text x="177.1" y="165">3</text>
<text x="177.1" y="167.5">4</text>
<text x="153.6" y="172.6">15</text>
<text x="177.1" y="170">5</text>
<text x="177.1" y="172.6">6</text>
<text x="153.6" y="175.1">16</text>
<text x="153.6" y="177.7">17</text>
<text x="177.1" y="175.1">7</text>
<text x="177.1" y="177.7">8</text>
<text x="166.2" y="182.9" transform="rotate(-90 166.2 182.9)">10</text>
</g>
<g font-size="1.3" fill="#725600">
<text x="21.2" y="39.1">N0</text>
<text x="21.2" y="41.6">N1</text>
<text x="16.4" y="44.1">-RESET</text>
<text x="18.5" y="46.7">-VMA</text>
<text x="185.6" y="46.7">D7</text>
<text x="19.9" y="49.2">-EF</text>
<text x="21.2" y="51.8">N2</text>
<text x="185.6" y="49.2">A7</text>
<text x="185.6" y="51.8">TPA</text>
<text x="19.2" y="54.3">-INT</text>
<text x="21.4" y="56.8">A7</text>
<text x="21.4" y="59.4">A6</text>
<text x="185.6" y="59.4">-MRW</text>
<text x="185.6" y="56.8">-MRD</text>
<text x="185.6" y="54.3">TPB</text>
<text x="21.4" y="61.9">A5</text>
<text x="21.4" y="64.5">A4</text>
<text x="140.5" y="61.9">INT_U2</text>
<text x="185.6" y="64.5">SPARE3</text>
<text x="185.6" y="61.9">-VMA</text>
<text x="21.4" y="69.5">A2</text>
<text x="21.4" y="67">A3</text>
<text x="185.6" y="69.5">Q</text>
<text x="18" y="77.2">-MRW</text>
<text x="21.4" y="72.1">A1</text>
<text x="21.4" y="74.6">A0</text>
<text x="57" y="74.6">SCL</text>
<text x="119.5" y="77.2">D1</text>
<text x="119.5" y="74.6">D0</text>
<text x="185.6" y="77.2">-EF</text>
<text x="185.6" y="74.6">-INT</text>
<text x="185.6" y="72.1">-RESET</text>
<text x="18.1" y="79.7">-MRD</text>
<text x="20.2" y="82.2">TPB</text>
<text x="119.5" y="82.2">D3</text>
<text x="119.5" y="79.7">D2</text>
<text x="185.6" y="82.2">N1</text>
<text x="185.6" y="79.7">N0</text>
<text x="20.4" y="84.8">TPA</text>
<text x="21.2" y="89.9">D7</text>
<text x="22.4" y="87.3">Q</text>
<text x="74.5" y="89.9">INT_U1</text>
<text x="119.5" y="84.8">D4</text>
<text x="119.5" y="89.9">D6</text>
<text x="119.5" y="87.3">D5</text>
<text x="185.6" y="87.3">SPARE4</text>
<text x="185.6" y="84.8">N2</text>
<text x="21.2" y="92.4">D6</text>
<text x="21.2" y="94.9">D5</text>
<text x="119.5" y="92.4">SPARE1</text>
<text x="21.2" y="97.5">D4</text>
<text x="21.2" y="100">D3</text>
<text x="55.9" y="97.5">XRST</text>
<text x="119.5" y="97.5">A0</text>
<text x="119.5" y="100">A1</text>
<text x="21.2" y="107.6">D0</text>
<text x="21.2" y="102.6">D2</text>
<text x="21.2" y="105.1">D1</text>
<text x="119.5" y="107.6">A4</text>
<text x="119.5" y="105.1">A3</text>
<text x="119.5" y="102.6">A2</text>
<text x="18.7" y="112.7">-EF1</text>
<text x="119.5" y="112.7">A6</text>
<text x="119.5" y="110.2">A5</text>
<text x="139.9" y="112.7">SDA</text>
<text x="18.7" y="115.3">-EF2</text>
<text x="18.7" y="117.8">-EF3</text>
<text x="119.5" y="115.3">SPARE2</text>
<text x="16.1" y="125.4">-PAUSE</text>
<text x="16.4" y="120.3">-DMAIN</text>
<text x="20" y="122.9">SC0</text>
<text x="185.6" y="143.2">-EF3</text>
<text x="185.6" y="140.7">-EF2</text>
<text x="185.6" y="138.1">-EF1</text>
<text x="185.6" y="148.3">-DMAIN</text>
<text x="185.6" y="145.7">-PAUSE</text>
<text x="140.5" y="153.4">INT_U3</text>
<text x="185.6" y="150.8">SC0</text>
<text x="185.6" y="155.9">SPARE10</text>
<text x="185.6" y="153.4">SPARE5</text>
<text x="185.6" y="161">DBG_CLOCK</text>
<text x="185.6" y="166.1">DBG_SC1</text>
<text x="185.6" y="163.5">DBG_SC0</text>
<text x="185.6" y="173.7">SPARE8</text>
<text x="185.6" y="171.1">SPARE7</text>
<text x="185.6" y="168.6">SPARE6</text>
<text x="185.6" y="178.8">SPARE11</text>
<text x="185.6" y="176.2">SPARE9</text>
</g>
<g font-size=".8" fill="#006464">
<text x="167.3" y="45.9" transform="rotate(-90 167.3 45.9)">DD</text>
<text x="101.3" y="73.8" transform="rotate(-90 101.3 73.8)">DD</text>
<text x="167.3" y="87.3" transform="rotate(-90 167.3 87.3)">SS</text>
<text x="101.3" y="115.2" transform="rotate(-90 101.3 115.2)">SS</text>
<text x="167.3" y="137.3" transform="rotate(-90 167.3 137.3)">DD</text>
<text x="167.3" y="178.7" transform="rotate(-90 167.3 178.7)">SS</text>
</g>
</svg>
